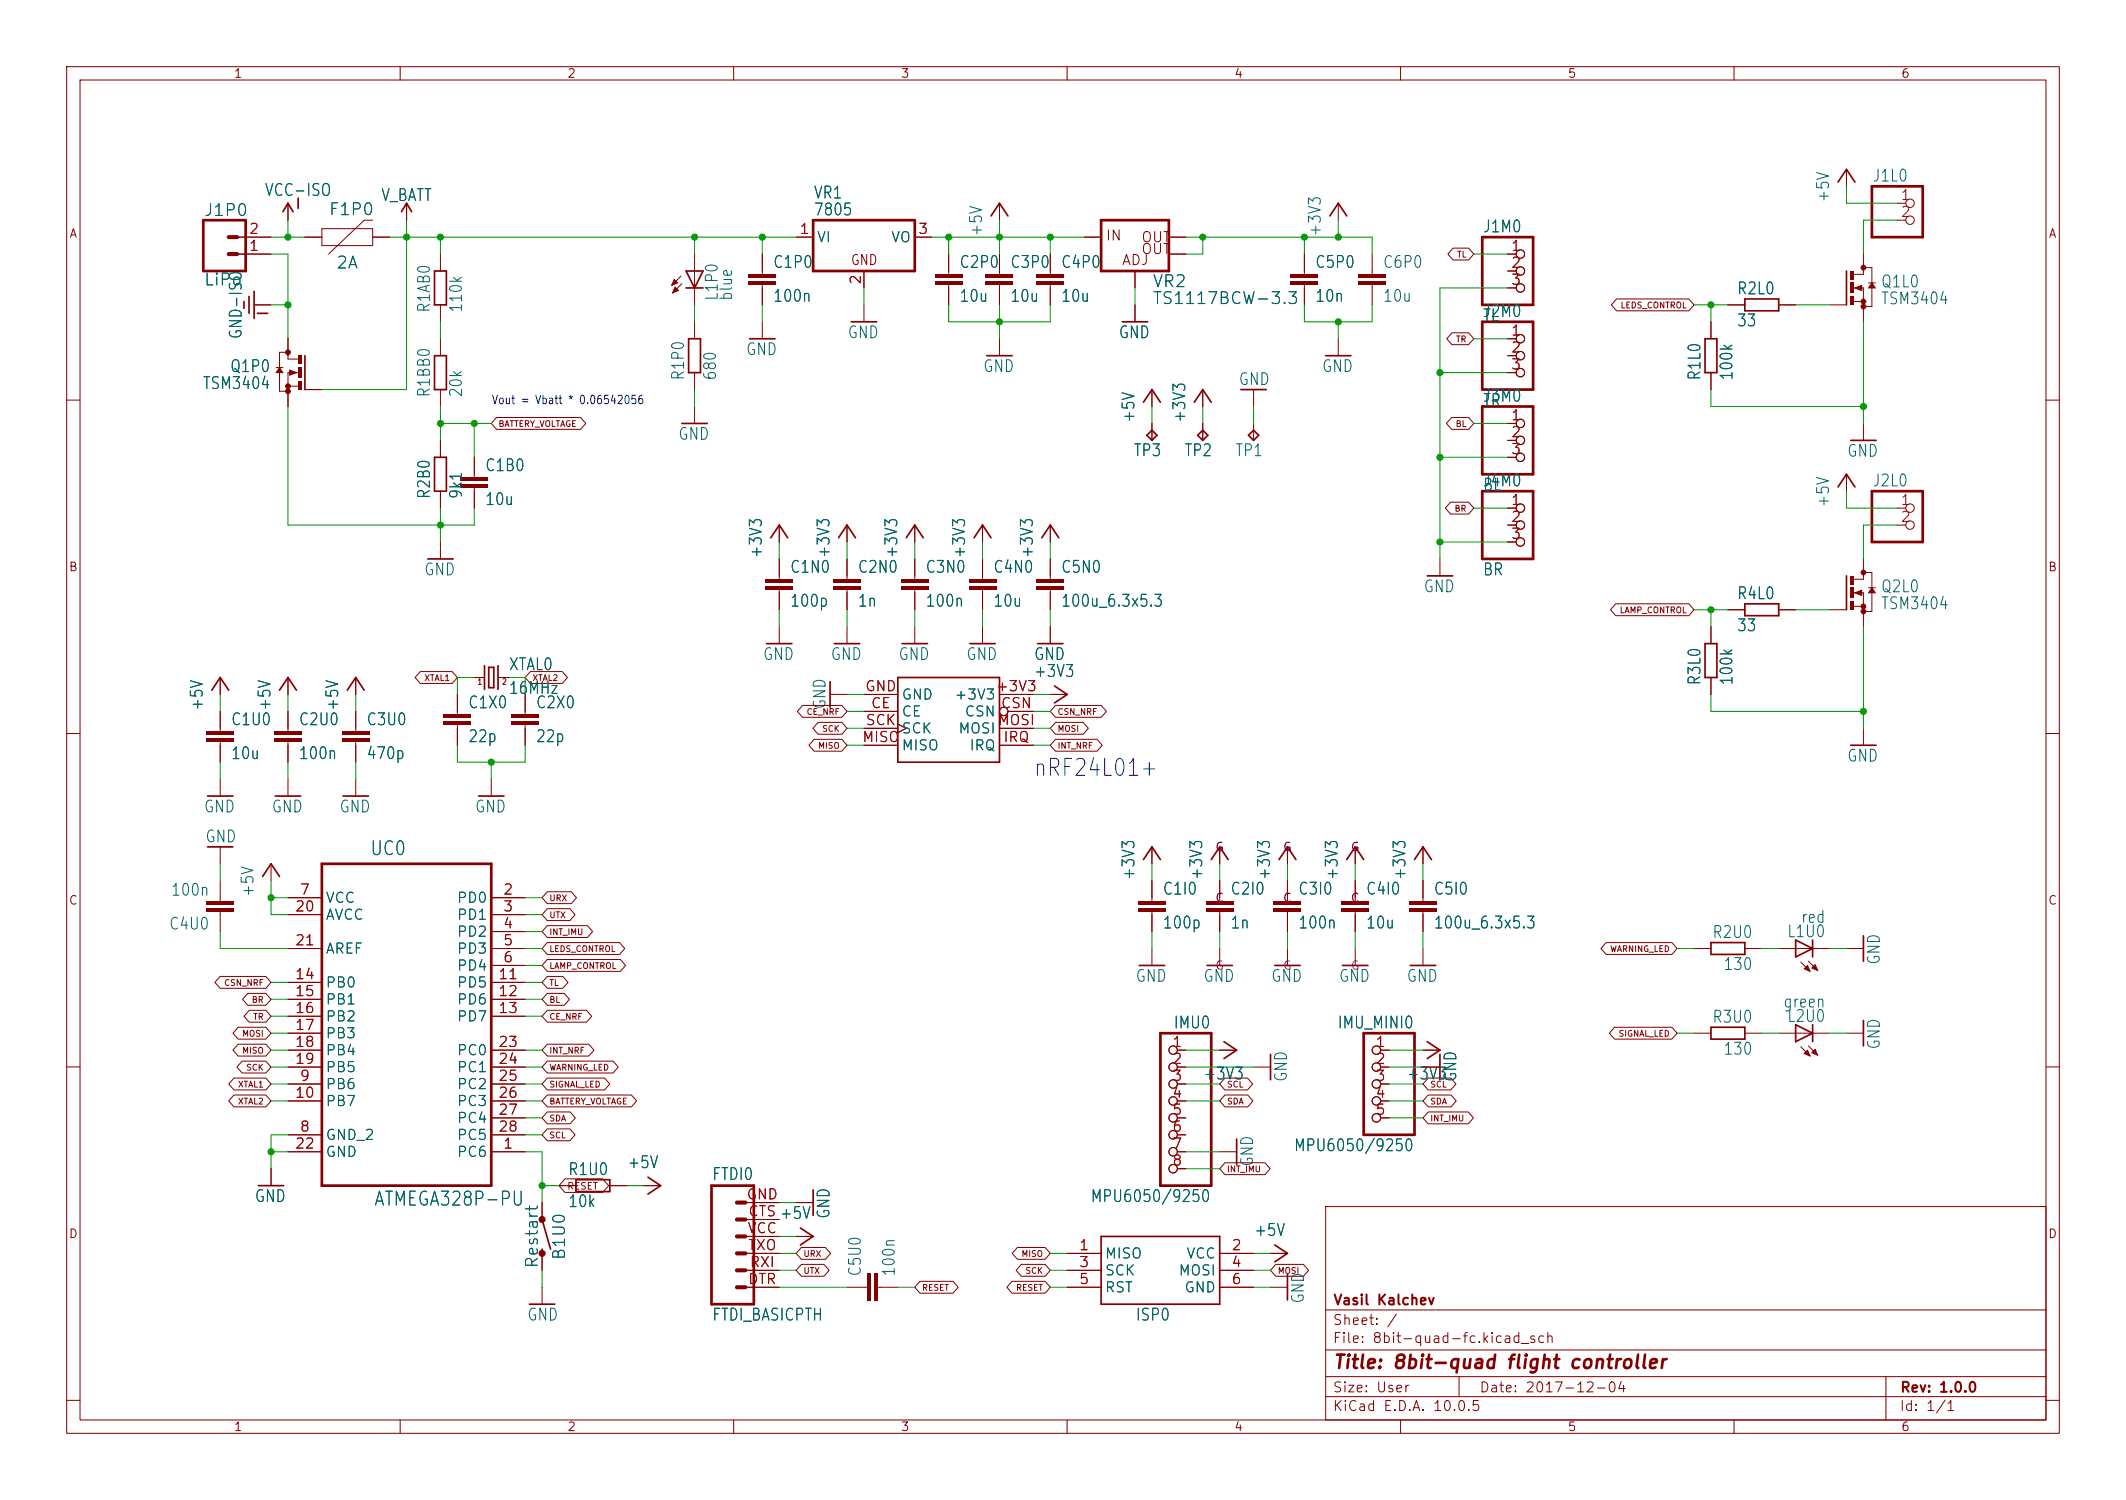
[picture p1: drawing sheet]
<svg xmlns="http://www.w3.org/2000/svg" width="319mm" height="225mm" viewBox="0 0 319 225" stroke-linecap="round" stroke-linejoin="round" font-family="sans-serif">
<g fill="none" stroke="#840000" stroke-width=".15">
<path d="M10 10h298.8v204.9h-298.8zM12 12h294.8v200.9h-294.8zM60 10v2M110 10v2M160 10v2M210 10v2M260 10v2M10 60h2M306.8 60h2M256.5 94v2.5M10 110h2M256.5 101.6v2.5"/>
<path d="M279.4 109.2v2.6M306.8 110h2M213.4 157.5h2.5M213.4 142.2v2.6M276.9 142.2h2.5M10 160h2M213.4 160h2.5M306.8 160h2M119.4 180.3h2.5M198.8 180.9h108v32h-108zM198.8 196.4h108M10 210h2"/>
<path d="M60 212.9v2M110 212.9v2M160 212.9v2M198.8 209.4h108M198.8 206.4h108M198.8 202.4h108M210 212.9v2M218.8 206.4v3M260 212.9v2M282.8 206.4v6.5M306.8 210h2"/>
</g>
<path d="M255.7 96.5h1.7v5.1h-1.7zM277.5 111.8h3.8M211.5 144.8h3.8M214 156.2l1.9 1.3-1.9 1.3M215.9 158.1v3.8M279.4 140.3v3.8M121.9 178.4v3.8" fill="none" stroke="#840000" stroke-width=".25"/>
<g fill="#840000">
<path d="M211.3 135.1h4.1v.5h-4.1z"/>
<path d="M211.3 136.1h4.1v.6h-4.1z"/>
</g>
<g fill="none" stroke="#840000" stroke-width=".15">
<path d="M200.7 30.5v2.5M213.4 127v2.5M213.4 132.1v3M213.4 136.7v3M254 154.9h2.5M254 142.2h2.5M261.6 154.9h2.6M261.6 142.2h2.6M266.7 154.9h7.6M266.7 142.2h7.6M270 144.3l1.4 1.4M270 157l1.4 1.4"/>
<path d="M271.1 144.1l1.4 1.4M271.1 156.8l1.4 1.4M276.9 154.9h2.5M111.8 182.9h5M111.8 193h5M111.8 180.3h5M111.8 190.5h5M111.8 188h5M111.8 185.4h5"/>
</g>
<path d="M199.4 32.4l1.3-1.9 1.2 1.9M212.1 128.9l1.3-1.9 1.2 1.9M256.5 141.4h5.1v1.7h-5.1zM256.5 154.1h5.1v1.7h-5.1zM269.2 141l2.6 1.2-2.6 1.3zM269.2 153.7l2.6 1.2-2.6 1.3zM271.8 141v2.5M271.8 153.7v2.5M279.4 153v3.8" fill="none" stroke="#840000" stroke-width=".25"/>
<path d="M106.7 177.8h6.3v17.8h-6.3z" fill="none" stroke="#840000" stroke-width=".41"/>
<path d="M110.5 180.3h1.3M110.5 182.9h1.3M110.5 185.4h1.3M110.5 188h1.3M110.5 190.5h1.3M110.5 193h1.3" fill="none" stroke="#840000" stroke-width=".61"/>
<g fill="#840000" stroke="#840000" stroke-width=".15">
<path d="M270.5 145.3l.5-.5 .4 .9z"/>
<path d="M271.7 145.2l.5-.5 .3 .8z"/>
<path d="M270.5 158l.5-.5 .4 .9z"/>
<path d="M271.7 157.9l.5-.5 .3 .8z"/>
</g>
<g fill="#840000">
<path d="M130 191h.6v4.1h-.6z"/>
<path d="M131.1 191h.5v4.1h-.5z"/>
</g>
<path d="M188 58.4v2.6M200.7 50.8v2.5M73.7 116.8v2.6M127 193h3M131.6 193h3" fill="none" stroke="#840000" stroke-width=".15"/>
<path d="M186.1 58.4h3.8M198.8 53.3h3.8M71.8 119.4h3.8" fill="none" stroke="#840000" stroke-width=".25"/>
<g fill="#840000">
<path d="M31 109.7h4.1v.5h-4.1z"/>
<path d="M31 110.7h4.1v.6h-4.1z"/>
</g>
<path d="M33 106.7v3M33 111.3v3" fill="none" stroke="#840000" stroke-width=".15"/>
<g fill="#840000">
<path d="M41.1 109.7h4.1v.5h-4.1z"/>
<path d="M41.1 110.7h4.1v.6h-4.1z"/>
</g>
<g fill="none" stroke="#840000" stroke-width=".15">
<path d="M226.1 38.1h1.2M226.1 40.6h1.2M226.1 43.2h1.2M226.1 50.8h1.2M226.1 53.3h1.2M226.1 55.9h1.2M226.1 76.2h1.2M226.1 78.7h1.2M226.1 63.5h1.2M226.1 66h1.2M226.1 68.6h1.2M226.1 81.3h1.2"/>
<path d="M43.2 106.7v3M43.2 111.3v3"/>
<circle cx="228" cy="38.1" r=".63"/>
<circle cx="228" cy="50.8" r=".63"/>
<circle cx="228" cy="43.2" r=".63"/>
<circle cx="228" cy="40.6" r=".63"/>
<circle cx="228" cy="53.3" r=".63"/>
<circle cx="228" cy="55.9" r=".63"/>
<circle cx="228" cy="78.7" r=".63"/>
<circle cx="228" cy="63.5" r=".63"/>
<circle cx="228" cy="66" r=".63"/>
<circle cx="228" cy="76.2" r=".63"/>
<circle cx="228" cy="68.6" r=".63"/>
<circle cx="228" cy="81.3" r=".63"/>
</g>
<path d="M222.2 35.6h7.7v10.1h-7.7zM222.2 48.3h7.7v10.1h-7.7zM222.2 61h7.7v10.1h-7.7zM222.2 73.7h7.7v10.1h-7.7z" fill="none" stroke="#840000" stroke-width=".41"/>
<g fill="#840000">
<path d="M51.3 109.7h4.1v.5h-4.1z"/>
<path d="M51.3 110.7h4.1v.6h-4.1z"/>
</g>
<path d="M53.3 106.7v3M53.3 111.3v3M53.3 116.8v2.6" fill="none" stroke="#840000" stroke-width=".15"/>
<path d="M51.4 119.4h3.8" fill="none" stroke="#840000" stroke-width=".25"/>
<g fill="#840000">
<path d="M66.5 107.2h4.1v.5h-4.1z"/>
<path d="M66.5 108.2h4.1v.5h-4.1z"/>
</g>
<path d="M188 63.5v2.5M33 116.8v2.6M43.2 116.8v2.6M68.6 104.1v3.1M68.6 108.7v3.1M33 127v2.5M40.6 129.5v2.6" fill="none" stroke="#840000" stroke-width=".15"/>
<path d="M187.2 65.3l.8-.8 .7 .8-.7 .7zM31.1 119.4h3.8M41.3 119.4h3.8M31.1 127h3.8M39.4 131.4l1.2-1.9 1.3 1.9" fill="none" stroke="#840000" stroke-width=".25"/>
<g fill="#840000">
<path d="M31 136.1h4.1v.6h-4.1z"/>
<path d="M31 135.1h4.1v.5h-4.1z"/>
</g>
<path d="M33 132.1v3M33 136.7v3M81.3 180.3v2.6M81.3 188v2.5M81.3 193v2.6M119.4 185.4h2.5" fill="none" stroke="#840000" stroke-width=".15"/>
<path d="M79.4 195.6h3.8M81.3 182.9l1.2 4.4M81.3 187.3v.7M120 184.2l1.9 1.2-1.9 1.3" fill="none" stroke="#840000" stroke-width=".25"/>
<g fill="#840000" stroke="#840000" stroke-width=".41">
<circle cx="81.3" cy="182.9" r=".33"/>
<circle cx="81.3" cy="188" r=".33"/>
</g>
<g fill="#840000">
<path d="M125 86.9h4v.5h-4z"/>
<path d="M125 87.9h4v.5h-4z"/>
</g>
<path d="M127 83.8v3.1M127 88.4v3" fill="none" stroke="#840000" stroke-width=".15"/>
<g fill="#840000">
<path d="M69.1 71.6h4.1v.5h-4.1z"/>
<path d="M69.1 72.6h4.1v.6h-4.1z"/>
</g>
<path d="M66 66v2.6M66 73.7v2.5M71.1 68.6v3M71.1 73.2v3M147.3 78.7v2.6" fill="none" stroke="#840000" stroke-width=".15"/>
<path d="M65.2 68.6h1.7v5.1h-1.7zM146 80.6l1.3-1.9 1.3 1.9" fill="none" stroke="#840000" stroke-width=".25"/>
<g fill="#840000">
<path d="M135.1 86.9h4.1v.5h-4.1z"/>
<path d="M135.1 87.9h4.1v.5h-4.1z"/>
</g>
<g fill="none" stroke="#840000" stroke-width=".15">
<path d="M116.8 78.7v2.6M127 78.7v2.6M137.2 78.7v2.6M66 81.3v2.5M137.2 83.8v3.1M137.2 88.4v3M137.2 94v2.5M147.3 94v2.5M129.5 104.1h5.1M129.5 106.7h5.1M129.5 111.8h5.1M129.5 109.2h5.1"/>
<path d="M134.6 108.6l1.3 .6-1.3 .7M149.9 104.1h5M149.9 111.8h5M149.9 109.2h5M151.1 106.7h3.8"/>
<circle cx="150.5" cy="106.7" r=".63"/>
</g>
<path d="M64.1 83.8h3.8M115.6 80.6l1.2-1.9 1.3 1.9M125.7 80.6l1.3-1.9 1.3 1.9M135.3 96.5h3.8M135.9 80.6l1.3-1.9 1.2 1.9M145.4 96.5h3.8M134.6 101.6h15.3v12.7h-15.3z" fill="none" stroke="#840000" stroke-width=".25"/>
<g fill="#840000">
<path d="M114.8 86.9h4.1v.5h-4.1z"/>
<path d="M114.8 87.9h4.1v.5h-4.1z"/>
</g>
<path d="M157.5 78.7v2.6M116.8 83.8v3.1M116.8 88.4v3M116.8 94v2.5M127 94v2.5M157.5 94v2.5M124.5 104.1h2.5" fill="none" stroke="#840000" stroke-width=".15"/>
<path d="M114.9 96.5h3.8M125.1 96.5h3.8M155.6 96.5h3.8M156.2 80.6l1.3-1.9 1.2 1.9M124.5 102.2v3.8" fill="none" stroke="#840000" stroke-width=".25"/>
<g fill="#840000">
<path d="M145.3 86.9h4.1v.5h-4.1z"/>
<path d="M145.3 87.9h4.1v.5h-4.1z"/>
</g>
<path d="M172.7 58.4v2.6M180.3 58.4v2.6M172.7 63.5v2.5M180.3 63.5v2.5M147.3 83.8v3.1M147.3 88.4v3M83.8 177.8h2.6M91.4 177.8h2.6" fill="none" stroke="#840000" stroke-width=".15"/>
<path d="M171.4 60.3l1.3-1.9 1.3 1.9M172 65.3l.7-.8 .8 .8-.8 .7zM179.1 60.3l1.2-1.9 1.3 1.9M179.6 65.3l.7-.8 .8 .8-.8 .7zM86.4 176.9h5v1.8h-5z" fill="none" stroke="#840000" stroke-width=".25"/>
<g fill="#840000">
<path d="M193.5 41.1h4.1v.6h-4.1z"/>
<path d="M193.5 42.2h4.1v.5h-4.1z"/>
</g>
<path d="M195.6 38.1v3M195.6 42.7v3" fill="none" stroke="#840000" stroke-width=".15"/>
<g fill="#840000">
<path d="M203.7 41.1h4.1v.6h-4.1z"/>
<path d="M203.7 42.2h4.1v.5h-4.1z"/>
</g>
<path d="M205.7 38.1v3M170.2 45.7v2.6M205.7 42.7v3" fill="none" stroke="#840000" stroke-width=".15"/>
<path d="M168.3 48.3h3.8" fill="none" stroke="#840000" stroke-width=".25"/>
<g fill="#840000">
<path d="M155.4 41.1h4.1v.6h-4.1z"/>
<path d="M155.4 42.2h4.1v.5h-4.1z"/>
</g>
<path d="M157.5 38.1v3M162.6 35.6h2.5M175.3 35.6h2.5M175.3 38.1h2.5M149.9 50.8v2.5M157.5 42.7v3M170.2 40.6v2.6M96.5 177.8h2.6" fill="none" stroke="#840000" stroke-width=".15"/>
<path d="M165.1 33h10.2v7.6h-10.2z" fill="none" stroke="#840000" stroke-width=".41"/>
<path d="M148 53.3h3.8M97.2 176.5l1.9 1.3-1.9 1.3" fill="none" stroke="#840000" stroke-width=".25"/>
<g fill="#840000">
<path d="M155.4 86.9h4.1v.5h-4.1z"/>
<path d="M155.4 87.9h4.1v.5h-4.1z"/>
</g>
<g fill="none" stroke="#840000" stroke-width=".15">
<path d="M157.5 83.8v3.1M157.5 88.4v3M157.5 104.1h2.5M43.2 134.6h5.1M43.2 137.2h5.1M73.7 134.6h5M73.7 137.2h5M73.7 139.7h5M172.7 127v2.5M43.2 142.2h5.1M43.2 147.3h5.1M43.2 149.9h5.1"/>
<path d="M43.2 152.4h5.1M43.2 154.9h5.1M43.2 157.5h5.1M73.7 142.2h5M73.7 144.8h5M73.7 147.3h5M73.7 149.9h5M73.7 152.4h5M73.7 157.5h5M43.2 172.7h5.1M43.2 170.2h5.1M43.2 162.6h5.1"/>
<path d="M43.2 165.1h5.1M43.2 160h5.1M73.7 172.7h5M73.7 170.2h5M73.7 162.6h5M73.7 165.1h5M73.7 160h5M73.7 167.6h5"/>
</g>
<path d="M158.1 102.9l1.9 1.2-1.9 1.3M171.4 128.9l1.3-1.9 1.3 1.9" fill="none" stroke="#840000" stroke-width=".25"/>
<path d="M48.3 129.5h25.4v48.3h-25.4z" fill="none" stroke="#840000" stroke-width=".41"/>
<g fill="#840000">
<path d="M76.7 107.2h4.1v.5h-4.1z"/>
<path d="M76.7 108.2h4.1v.5h-4.1z"/>
</g>
<path d="M104.1 38.1v7.6M66 50.8v2.5M66 58.4v2.6M102.1 41.4l-1.4 1.4M102.2 42.5l-1.4 1.4M71.1 101.6h.1M71.1 101.6h1.5M74.7 101.6h1.5M76.2 101.6h.1M78.7 104.1v3.1M78.7 108.7v3.1M40.6 175.3v2.5" fill="none" stroke="#840000" stroke-width=".15"/>
<path d="M65.2 53.3h1.7v5.1h-1.7zM102.9 40.6h2.5l-1.3 2.6zM102.9 43.2h2.5M72.6 99.8v3.6M74.7 99.8v3.6M73.3 100.1h.7v3h-.7zM38.7 177.8h3.8" fill="none" stroke="#840000" stroke-width=".25"/>
<g fill="#840000" stroke="#840000" stroke-width=".15">
<path d="M101.1 41.9l.5 .5-.9 .4z"/>
<path d="M101.2 43.1l.5 .5-.9 .3z"/>
</g>
<g fill="#840000">
<path d="M112.3 41.1h4v.6h-4z"/>
<path d="M112.3 42.2h4v.5h-4z"/>
</g>
<path d="M114.3 38.1v3M114.3 42.7v3" fill="none" stroke="#840000" stroke-width=".15"/>
<g fill="#840000">
<path d="M170.7 135.1h4.1v.5h-4.1z"/>
<path d="M170.7 136.1h4.1v.6h-4.1z"/>
</g>
<path d="M172.7 132.1v3M172.7 136.7v3M182.9 127v2.5" fill="none" stroke="#840000" stroke-width=".15"/>
<path d="M181.6 128.9l1.3-1.9 1.2 1.9" fill="none" stroke="#840000" stroke-width=".25"/>
<g fill="#840000">
<path d="M180.8 135.1h4.1v.5h-4.1z"/>
<path d="M180.8 136.1h4.1v.6h-4.1z"/>
</g>
<g fill="none" stroke="#840000" stroke-width=".15">
<path d="M35.6 35.6h5M35.6 38.1h5M43.2 30.5v2.5M45.7 35.6h2.6M48.3 34.3h7.6v2.5h-7.6zM55.9 33h-1.3l-5.3 5.1M55.9 35.6h2.5M61 30.5v2.5M66 38.1v2.5M66 45.7v2.6M256.5 48.3v2.5M256.5 55.9v2.5"/>
<path d="M259.1 45.7h2.5M266.7 45.7h2.5M279.4 63.5v2.5M259.1 91.4h2.5M266.7 91.4h2.5M182.9 132.1v3M182.9 136.7v3M193 127v2.5M172.7 142.2v2.6M176.5 157.5h1.3M182.9 142.2v2.6M182.9 157.5h2.5"/>
<path d="M176.5 160h1.3M176.5 162.6h1.3M176.5 165.1h1.3M176.5 167.6h1.3M176.5 170.2h1.3M176.5 172.7h1.3M176.5 175.3h1.3"/>
<circle cx="175.9" cy="157.5" r=".63"/>
<circle cx="175.9" cy="162.6" r=".63"/>
<circle cx="175.9" cy="170.2" r=".63"/>
<circle cx="175.9" cy="175.3" r=".63"/>
<circle cx="175.9" cy="160" r=".63"/>
<circle cx="175.9" cy="165.1" r=".63"/>
<circle cx="175.9" cy="167.6" r=".63"/>
<circle cx="175.9" cy="172.7" r=".63"/>
</g>
<g fill="none" stroke="#840000" stroke-width=".25">
<path d="M42.4 31.8l.8-1.3 .7 1.3M44.7 29.7v1.5M60.2 31.8l.8-1.3 .7 1.3M45.7 53.3v5.1M65.2 40.6h1.7v5.1h-1.7zM255.7 50.8h1.7v5.1h-1.7zM261.6 44.8h5.1v1.8h-5.1zM277.5 66h3.8M261.6 90.6h5.1v1.7h-5.1zM191.8 128.9l1.2-1.9 1.3 1.9M170.8 144.8h3.8M181 144.8h3.8"/>
<path d="M183.5 156.2l1.9 1.3-1.9 1.3"/>
</g>
<path d="M30.5 33h6.3v7.6h-6.3zM174 154.9h7.6v22.9h-7.6z" fill="none" stroke="#840000" stroke-width=".41"/>
<path d="M34.3 35.6h1.3M34.3 38.1h1.3" fill="none" stroke="#840000" stroke-width=".61"/>
<g fill="#840000">
<path d="M44.7 53.3h.5v1.3h-.5z"/>
<path d="M44.7 55.1h.5v1.5h-.5z"/>
<path d="M44.7 57.2h.5v1.2h-.5z"/>
</g>
<g fill="none" stroke="#840000" stroke-width=".15">
<path d="M119.4 35.6h2.5M137.2 35.6h2.5M149.9 30.5v2.5M41.4 55.1h1M41.9 55.1l.5 .8h-1zM43.2 50.8v3h1.5M43.2 57.9h1.5M43.2 52.8h-1.3v5.9h1.3M43.4 55.5l1 .4-1 .4zM44.7 55.9h-1.5v5.1M45.7 58.4h2.6M129.5 40.6v2.6"/>
<path d="M129.5 45.7v2.6M193 142.2v2.6M203.2 142.2v2.6M160 188h5.1M160 190.5h5.1M160 193h5.1M182.9 188h5.1M182.9 190.5h5.1M182.9 193h5.1M190.5 188h2.5M190.5 193h2.5"/>
</g>
<path d="M148.6 32.4l1.3-1.9 1.2 1.9M41.9 55.4l.3 .4h-.5zM44.1 55.9l-.5-.3v.5l.6-.2M127.6 48.3h3.8M191.1 144.8h3.8M201.3 144.8h3.8M165.1 185.4h17.8v10.2h-17.8zM191.1 186.7l1.9 1.3-1.9 1.2M193 191.1v3.8" fill="none" stroke="#840000" stroke-width=".25"/>
<g fill="#840000" stroke="#840000" stroke-width=".15">
<circle cx="43.2" cy="52.8" r=".36"/>
<circle cx="43.2" cy="57.9" r=".36"/>
<circle cx="43.2" cy="58.7" r=".36"/>
</g>
<path d="M121.9 33h15.3v7.6h-15.3z" fill="none" stroke="#840000" stroke-width=".41"/>
<g fill="#840000">
<path d="M147.8 41.1h4.1v.6h-4.1z"/>
<path d="M147.8 42.2h4.1v.5h-4.1z"/>
</g>
<path d="M149.9 38.1v3M149.9 42.7v3" fill="none" stroke="#840000" stroke-width=".15"/>
<g fill="#840000">
<path d="M201.2 135.1h4v.5h-4z"/>
<path d="M201.2 136.1h4v.6h-4z"/>
</g>
<path d="M53.3 101.6v2.5M203.2 132.1v3M203.2 136.7v3" fill="none" stroke="#840000" stroke-width=".15"/>
<path d="M52.1 103.5l1.2-1.9 1.3 1.9" fill="none" stroke="#840000" stroke-width=".25"/>
<g fill="#840000">
<path d="M191 135.1h4.1v.5h-4.1z"/>
<path d="M191 136.1h4.1v.6h-4.1z"/>
</g>
<g fill="none" stroke="#840000" stroke-width=".15">
<path d="M193 132.1v3M193 136.7v3M203.2 127v2.5M207 157.5h1.3M182.9 172.7h2.5M188 160h2.5M207 160h1.3M207 162.6h1.3M207 165.1h1.3M207 167.6h1.3"/>
<circle cx="206.4" cy="157.5" r=".63"/>
<circle cx="206.4" cy="162.6" r=".63"/>
<circle cx="206.4" cy="160" r=".63"/>
<circle cx="206.4" cy="165.1" r=".63"/>
<circle cx="206.4" cy="167.6" r=".63"/>
</g>
<path d="M201.9 128.9l1.3-1.9 1.3 1.9M190.5 158.1v3.8M185.4 170.8v3.8" fill="none" stroke="#840000" stroke-width=".25"/>
<path d="M204.5 154.9h7.6v15.3h-7.6z" fill="none" stroke="#840000" stroke-width=".41"/>
<g fill="#840000">
<path d="M140.2 41.1h4.1v.6h-4.1z"/>
<path d="M140.2 42.2h4.1v.5h-4.1z"/>
</g>
<g fill="none" stroke="#840000" stroke-width=".15">
<path d="M142.2 38.1v3M276.9 25.4v2.5M284.5 30.5h1.2M284.5 33h1.2M38.1 45.7h2.5M104.1 48.3v2.5M104.1 55.9v2.5M114.3 48.3v2.5M142.2 42.7v3M104.1 61v2.5"/>
<circle cx="286.4" cy="30.5" r=".63"/>
<circle cx="286.4" cy="33" r=".63"/>
</g>
<path d="M275.6 27.3l1.3-1.9 1.2 1.9M36.6 45.2v1M37.3 44.5v2.5M38.1 43.7v4.1M38.6 47h1.5M103.3 50.8h1.7v5.1h-1.7zM112.4 50.8h3.8M276.9 40.6v5.1M102.2 63.5h3.8" fill="none" stroke="#840000" stroke-width=".25"/>
<path d="M280.7 27.9h7.6v7.7h-7.6z" fill="none" stroke="#840000" stroke-width=".41"/>
<g fill="#840000">
<path d="M277.4 40.6h.5v1.3h-.5z"/>
<path d="M277.4 42.4h.5v1.5h-.5z"/>
<path d="M277.4 44.5h.5v1.2h-.5z"/>
</g>
<g fill="none" stroke="#840000" stroke-width=".15">
<path d="M279.4 38.1v3h-1.5M274.3 45.7h2.6M277.9 43.2h1.5v5.1M277.9 45.2h1.5M278.1 43.2l1-.4v.8zM279.4 40.1h1.3v5.9h-1.3M280.2 42.4h1M280.7 42.4l.5 .8h-1zM284.5 76.2h1.2M284.5 78.7h1.2M43.2 101.6v2.5"/>
<circle cx="286.4" cy="78.7" r=".63"/>
<circle cx="286.4" cy="76.2" r=".63"/>
</g>
<path d="M278.4 43.2l.6 .2v-.5l-.5 .3M280.7 42.7l.2 .4h-.5zM276.9 86.4v5M41.9 103.5l1.3-1.9 1.2 1.9" fill="none" stroke="#840000" stroke-width=".25"/>
<g fill="#840000" stroke="#840000" stroke-width=".15">
<circle cx="279.4" cy="40.1" r=".36"/>
<circle cx="279.4" cy="45.2" r=".36"/>
<circle cx="279.4" cy="46" r=".36"/>
</g>
<path d="M280.7 73.7h7.6v7.6h-7.6z" fill="none" stroke="#840000" stroke-width=".41"/>
<g fill="#840000">
<path d="M277.4 86.4h.5v1.2h-.5z"/>
<path d="M277.4 88.1h.5v1.6h-.5z"/>
<path d="M277.4 90.2h.5v1.2h-.5z"/>
</g>
<g fill="none" stroke="#840000" stroke-width=".15">
<path d="M35.6 38.1h5M35.6 35.6h5M43.2 30.5v2.5M45.7 35.6h2.6M55.9 35.6h2.5M61 30.5v2.5M114.3 38.1v2.5M119.4 35.6h2.5M137.2 35.6h2.5M142.2 38.1v2.5M149.9 38.1v2.5M157.5 38.1v2.5"/>
<path d="M162.6 35.6h2.5M175.3 38.1h2.5M175.3 35.6h2.5M195.6 38.1v2.5M217.9 37.2h2.3l.8 .9-.8 .9h-2.3l-.8-.9zM226.1 38.1h1.2M38.1 45.7h2.5M43.2 50.8v2.5M43.2 58.4v2.6M45.7 58.4h2.6M114.3 43.2v2.5M129.5 40.6v2.6"/>
<path d="M142.2 43.2v2.5M149.9 43.2v2.5M157.5 43.2v2.5M170.2 40.6v2.6M170.2 45.7v2.6M172.7 58.4v2.6M180.3 58.4v2.6M195.6 43.2v2.5M217.7 49.9h2.5l.8 .9-.8 .9h-2.5l-.8-.9zM226.1 40.6h1.2M226.1 43.2h1.2M226.1 50.8h1.2"/>
<path d="M226.1 53.3h1.2M226.1 55.9h1.2M242.4 44.8h10.8l.8 .9-.8 .9h-10.8l-.8-.9zM256.5 48.3v2.5M256.5 55.9v2.5M259.1 45.7h2.5M266.7 45.7h2.5M66 66v2.6M66 73.7v2.5M71.1 68.6v2.5M71.1 73.7v2.5M74.4 62.6h12.7l.7 .9-.7 .9h-12.7l-.7-.9z"/>
<path d="M116.8 78.7v2.6M127 78.7v2.6M137.2 78.7v2.6M147.3 78.7v2.6M157.5 78.7v2.6M172.7 63.5v2.5M180.3 63.5v2.5M217.5 75.3h2.7l.8 .9-.8 .9h-2.7l-.8-.9zM217.7 62.6h2.5l.8 .9-.8 .9h-2.5l-.8-.9zM226.1 76.2h1.2M226.1 78.7h1.2M226.1 63.5h1.2"/>
<path d="M226.1 66h1.2M226.1 68.6h1.2M276.9 71.1v2.6M116.8 83.8v2.6M116.8 88.9v2.5M127 83.8v2.6M127 88.9v2.5M137.2 83.8v2.6M137.2 88.9v2.5M147.3 83.8v2.6M147.3 88.9v2.5M157.5 83.8v2.6"/>
<path d="M157.5 88.9v2.5M157.5 94v2.5M215.9 83.8v2.6M226.1 81.3h1.2M242.3 90.6h10.9l.8 .8-.8 .9h-10.9l-.8-.9zM256.5 94v2.5M259.1 91.4h2.5M266.7 91.4h2.5M274.3 91.4h2.6M277.9 88.9h1.5v5.1M277.9 90.9h1.5M278.1 88.9l1-.4v.8z"/>
<path d="M279.4 83.8v3.1h-1.5M279.4 85.9h1.3v5.8h-1.3M280.2 88.1h1M280.7 88.1l.5 .8h-1zM33 101.6v2.5M33 106.7v2.5M33 111.8v2.5M43.2 101.6v2.5M43.2 106.7v2.5M43.2 111.8v2.5M53.3 101.6v2.5M53.3 106.7v2.5"/>
<path d="M53.3 111.8v2.5M63 100.7h4.8l.8 .9-.8 .9h-4.8l-.8-.9zM68.6 104.1v2.6M68.6 109.2v2.6M71.1 101.6h.1M76.2 101.6h.1M78.7 104.1v2.6M78.7 109.2v2.6M79.5 100.7h4.8l.8 .9-.8 .9h-4.8l-.8-.9zM120.3 105.8h5.9l.8 .9-.8 .9h-5.9l-.7-.9zM122.1 110.9h4.1l.8 .9-.8 .8h-4.1l-.8-.8zM122.7 108.3h3.5l.8 .9-.8 .9h-3.5l-.8-.9z"/>
<path d="M129.5 104.1h5.1M129.5 106.7h5.1M129.5 111.8h5.1M129.5 109.2h5.1M134.6 108.6l1.3 .6-1.3 .7M149.9 104.1h5M149.9 111.8h5M149.9 109.2h5M151.1 106.7h3.8M157.5 104.1h2.5M158.3 105.8h6.8l.8 .9-.8 .9h-6.8l-.8-.9zM158.3 108.3h4.1l.8 .9-.8 .9h-4.1l-.8-.9z"/>
<path d="M158.3 110.9h6.2l.8 .9-.8 .8h-6.2l-.8-.8zM256.5 101.6v2.5M43.2 134.6h5.1M43.2 137.2h5.1M73.7 134.6h5M73.7 137.2h5M73.7 139.7h5M82.1 138.8h6l.7 .9-.7 .9h-6l-.8-.9zM82.1 133.7h3.6l.7 .9-.7 .9h-3.6l-.8-.9zM82.1 136.3h3.3l.8 .9-.8 .8h-3.3l-.8-.8zM172.7 127v2.5M172.7 132.1v2.5"/>
<path d="M172.7 137.2v2.5M182.9 127v2.5M182.9 132.1v2.5M182.9 137.2v2.5M193 127v2.5M193 132.1v2.5M193 137.2v2.5M203.2 127v2.5M203.2 132.1v2.5M203.2 137.2v2.5M213.4 127v2.5M213.4 132.1v2.5"/>
<path d="M213.4 137.2v2.5M33 146.4h6.9l.7 .9-.7 .9h-6.9l-.8-.9zM35.7 154.1h4.2l.7 .8-.7 .9h-4.2l-.8-.9zM35.7 156.6h4.2l.7 .9-.7 .9h-4.2l-.8-.9zM36.3 159.1h3.6l.7 .9-.7 .9h-3.6l-.8-.9zM37.2 149h2.7l.7 .9-.7 .8h-2.7l-.8-.8zM37.4 151.5h2.5l.7 .9-.7 .9h-2.5l-.8-.9zM43.2 157.5h5.1M43.2 142.2h5.1M43.2 147.3h5.1M43.2 149.9h5.1M43.2 152.4h5.1"/>
<path d="M43.2 154.9h5.1M73.7 157.5h5M73.7 142.2h5M73.7 144.8h5M73.7 147.3h5M73.7 149.9h5M73.7 152.4h5M82.1 156.6h6.2l.8 .9-.8 .9h-6.2l-.8-.9zM82.1 159.1h9.8l.8 .9-.8 .9h-9.8l-.8-.9zM82.1 151.5h5.8l.8 .9-.8 .9h-5.8l-.8-.9zM82.1 149h2.5l.8 .9-.8 .8h-2.5l-.8-.8zM82.1 146.4h2.3l.8 .9-.8 .9h-2.3l-.8-.9z"/>
<path d="M82.1 141.4h10.8l.8 .8-.8 .9h-10.8l-.8-.9zM82.1 143.9h10.9l.8 .9-.8 .9h-10.9l-.8-.9zM176.5 157.5h1.3M182.9 157.5h2.5M207 157.5h1.3M213.4 157.5h2.5M240.8 141.4h9.9l.8 .8-.8 .9h-9.9l-.8-.9zM242.1 154.1h8.6l.8 .8-.8 .9h-8.6l-.8-.9zM35.1 161.7h4.8l.7 .9-.7 .8h-4.8l-.8-.8zM35.1 164.2h4.8l.7 .9-.7 .9h-4.8l-.8-.9zM40.6 175.3v2.5M43.2 160h5.1"/>
<path d="M43.2 162.6h5.1M43.2 165.1h5.1M43.2 170.2h5.1M43.2 172.7h5.1M73.7 160h5M73.7 162.6h5M73.7 165.1h5M73.7 167.6h5M73.7 170.2h5M73.7 172.7h5M82.1 166.8h3.4l.8 .8-.8 .9h-3.4l-.8-.9zM82.1 161.7h8.6l.7 .9-.7 .8h-8.6l-.8-.8z"/>
<path d="M82.1 169.3h3.3l.8 .9-.8 .9h-3.3l-.8-.9zM82.1 164.2h12.6l.8 .9-.8 .9h-12.6l-.8-.9zM83.8 177.8h2.6M84.7 176.8h5.7l.9 1-.9 1h-5.7l-.9-1zM91.4 177.8h2.6M96.5 177.8h2.6M176.5 160h1.3M176.5 162.6h1.3M176.5 165.1h1.3M176.5 167.6h1.3M176.5 170.2h1.3M176.5 172.7h1.3"/>
<path d="M176.5 175.3h1.3M183.7 161.7h3.3l.8 .9-.8 .8h-3.3l-.8-.8zM183.7 174.4h6l.7 .9-.7 .8h-6l-.8-.8zM183.7 164.2h3.4l.8 .9-.8 .9h-3.4l-.8-.9zM207 160h1.3M207 162.6h1.3M207 165.1h1.3M207 167.6h1.3M213.4 160h2.5M214.1 161.7h3.4l.8 .9-.8 .8h-3.4l-.7-.8zM214.1 166.8h6.1l.7 .8-.7 .9h-6.1l-.7-.9zM214.1 164.2h3.5l.7 .9-.7 .9h-3.5l-.7-.9z"/>
<path d="M81.3 180.3v2.6M81.3 188v2.5M111.8 188h5M111.8 190.5h5M111.8 193h5M111.8 180.3h5M111.8 182.9h5M111.8 185.4h5M119.4 180.3h2.5M119.4 185.4h2.5M120.2 187.1h3.6l.7 .9-.7 .8h-3.6l-.8-.8zM120.2 189.6h3.3l.8 .9-.8 .9h-3.3l-.8-.9z"/>
<path d="M137.9 192.2h5l.8 .8-.8 .9h-5l-.7-.9zM151.7 192.2h5l.8 .8-.8 .9h-5l-.7-.9zM152.6 187.1h4.1l.8 .9-.8 .8h-4.1l-.8-.8zM153.1 189.6h3.6l.8 .9-.8 .9h-3.6l-.7-.9zM160 188h5.1M160 190.5h5.1M160 193h5.1M182.9 188h5.1M182.9 190.5h5.1M182.9 193h5.1M190.5 188h2.5M191.3 189.6h4.1l.8 .9-.8 .9h-4.1l-.8-.9z"/>
<circle cx="228" cy="38.1" r=".63"/>
<circle cx="228" cy="50.8" r=".63"/>
<circle cx="228" cy="43.2" r=".63"/>
<circle cx="228" cy="40.6" r=".63"/>
<circle cx="228" cy="53.3" r=".63"/>
<circle cx="228" cy="55.9" r=".63"/>
<circle cx="228" cy="78.7" r=".63"/>
<circle cx="228" cy="63.5" r=".63"/>
<circle cx="228" cy="66" r=".63"/>
<circle cx="228" cy="76.2" r=".63"/>
<circle cx="228" cy="68.6" r=".63"/>
<circle cx="228" cy="81.3" r=".63"/>
<circle cx="150.5" cy="106.7" r=".63"/>
<circle cx="175.9" cy="157.5" r=".63"/>
<circle cx="206.4" cy="157.5" r=".63"/>
<circle cx="175.9" cy="162.6" r=".63"/>
<circle cx="175.9" cy="170.2" r=".63"/>
<circle cx="175.9" cy="175.3" r=".63"/>
<circle cx="175.9" cy="160" r=".63"/>
<circle cx="175.9" cy="165.1" r=".63"/>
<circle cx="175.9" cy="167.6" r=".63"/>
<circle cx="175.9" cy="172.7" r=".63"/>
<circle cx="206.4" cy="162.6" r=".63"/>
<circle cx="206.4" cy="160" r=".63"/>
<circle cx="206.4" cy="165.1" r=".63"/>
<circle cx="206.4" cy="167.6" r=".63"/>
</g>
<path d="M275.6 73l1.3-1.9 1.2 1.9M214 86.4h3.8M278.4 88.9l.6 .3v-.6l-.5 .3M280.7 88.4l.2 .4h-.5zM31.7 103.5l1.3-1.9 1.3 1.9" fill="none" stroke="#840000" stroke-width=".25"/>
<g fill="#840000" stroke="#840000" stroke-width=".15">
<circle cx="279.4" cy="85.9" r=".36"/>
<circle cx="279.4" cy="90.9" r=".36"/>
<circle cx="279.4" cy="91.7" r=".36"/>
</g>
<g fill="none" stroke="#009600" stroke-width=".15">
<path d="M40.6 38.1h2.6v12.7M40.6 35.6h5.1M43.2 33v2.6M58.4 35.6h61M61 33v25.4h-12.7M66 35.6v2.5M104.1 35.6v2.5M114.3 35.6v2.5M139.7 35.6h22.9M142.2 35.6v2.5M149.9 33v5.1M157.5 35.6v2.5"/>
<path d="M177.8 35.6h27.9v2.5M180.3 35.6v2.5h-2.5M195.6 35.6v2.5M200.7 33v2.6M221 38.1h5.1M276.9 27.9v2.6h7.6M284.5 33h-5.1v5.1M40.6 45.7h2.6M66 48.3v2.5M104.1 45.7v2.6M104.1 58.4v2.6M114.3 45.7v2.6"/>
<path d="M129.5 43.2v2.5M142.2 45.7v2.6h15.3v-2.6M149.9 45.7v5.1M170.2 43.2v2.5M195.6 45.7v2.6h10.1v-2.6M200.7 48.3v2.5M215.9 55.9h10.2M221 50.8h5.1M226.1 43.2h-10.2v40.6M254 45.7h5.1M256.5 45.7v2.6M256.5 58.4v2.6h22.9"/>
<path d="M269.2 45.7h5.1M279.4 48.3v15.2M43.2 61v17.7h27.9v-2.5M66 61v5M66 76.2v5.1M66 63.5h7.7M71.1 63.5v5.1M172.7 61v2.5M180.3 61v2.5M188 61v2.5M215.9 68.6h10.2M221 63.5h5.1"/>
<path d="M221 76.2h5.1M276.9 73.7v2.5h7.6M284.5 78.7h-5.1v5.1M116.8 81.3v2.5M116.8 91.4v2.6M127 81.3v2.5M127 91.4v2.6M137.2 81.3v2.5M137.2 91.4v2.6M147.3 81.3v2.5M147.3 91.4v2.6M157.5 81.3v2.5"/>
<path d="M157.5 91.4v2.6M215.9 81.3h10.2M254 91.4h5.1M256.5 91.4v2.6M269.2 91.4h5.1M279.4 94v15.2M33 104.1v2.6M33 114.3v2.5M43.2 104.1v2.6M43.2 114.3v2.5M53.3 104.1v2.6M53.3 114.3v2.5"/>
<path d="M68.6 111.8v2.5h10.1v-2.5M71.1 101.6h-2.5v2.5M73.7 114.3v2.5M76.2 101.6h2.5v2.5M127 106.7h2.5M127 111.8h2.5M127 109.2h2.5M127 104.1h2.5M154.9 106.7h2.6M154.9 111.8h2.6M154.9 109.2h2.6M154.9 104.1h2.6"/>
<path d="M256.5 104.1v2.6h22.9M33 129.5v2.6M33 139.7v2.5h10.2M40.6 132.1v5.1h2.6M40.6 134.6h2.6M78.7 134.6h2.6M78.7 139.7h2.6M78.7 137.2h2.6M172.7 129.5v2.6M172.7 139.7v2.5M182.9 129.5v2.6M182.9 139.7v2.5"/>
<path d="M193 129.5v2.6M193 139.7v2.5M203.2 129.5v2.6M203.2 139.7v2.5M213.4 129.5v2.6M213.4 139.7v2.5M40.6 154.9h2.6M40.6 157.5h2.6M40.6 147.3h2.6M40.6 149.9h2.6M40.6 152.4h2.6M78.7 142.2h2.6"/>
<path d="M78.7 144.8h2.6M78.7 157.5h2.6M78.7 147.3h2.6M78.7 149.9h2.6M78.7 152.4h2.6M177.8 157.5h5.1M208.3 157.5h5.1M251.5 154.9h2.5M251.5 142.2h2.5M264.2 154.9h2.5M264.2 142.2h2.5M274.3 154.9h2.6"/>
<path d="M274.3 142.2h2.6M40.6 165.1h2.6M40.6 160h2.6M40.6 172.7h2.6M40.6 162.6h2.6M43.2 170.2h-2.6v5.1M78.7 165.1h2.6M78.7 160h2.6M78.7 167.6h2.6M78.7 170.2h2.6M78.7 172.7h2.6v7.6M78.7 162.6h2.6"/>
<path d="M81.3 177.8h2.5M94 177.8h2.5M177.8 165.1h5.1M177.8 160h10.2M177.8 172.7h5.1M177.8 162.6h5.1M177.8 175.3h5.1M208.3 165.1h5.1M208.3 160h5.1M208.3 167.6h5.1M208.3 162.6h5.1M81.3 190.5v2.5"/>
<path d="M116.8 188h2.6M116.8 190.5h2.6M116.8 185.4h2.6M116.8 180.3h2.6M116.8 193h10.2M134.6 193h2.6M157.5 188h2.5M157.5 190.5h2.5M157.5 193h2.5M188 188h2.5M188 190.5h2.5M188 193h2.5"/>
</g>
<g fill="#009600" stroke="#009600" stroke-width=".15">
<circle cx="279.4" cy="61" r=".46"/>
<circle cx="256.5" cy="45.7" r=".46"/>
<circle cx="256.5" cy="91.4" r=".46"/>
<circle cx="215.9" cy="55.9" r=".46"/>
<circle cx="200.7" cy="48.3" r=".46"/>
<circle cx="215.9" cy="81.3" r=".46"/>
<circle cx="104.1" cy="35.6" r=".46"/>
<circle cx="114.3" cy="35.6" r=".46"/>
<circle cx="149.9" cy="35.6" r=".46"/>
<circle cx="142.2" cy="35.6" r=".46"/>
<circle cx="149.9" cy="48.3" r=".46"/>
<circle cx="279.4" cy="106.7" r=".46"/>
<circle cx="195.6" cy="35.6" r=".46"/>
<circle cx="200.7" cy="35.6" r=".46"/>
<circle cx="215.9" cy="68.6" r=".46"/>
<circle cx="180.3" cy="35.6" r=".46"/>
<circle cx="157.5" cy="35.6" r=".46"/>
<circle cx="73.7" cy="114.3" r=".46"/>
<circle cx="66" cy="78.7" r=".46"/>
<circle cx="71.1" cy="63.5" r=".46"/>
<circle cx="40.6" cy="172.7" r=".46"/>
<circle cx="81.3" cy="177.8" r=".46"/>
<circle cx="40.6" cy="134.6" r=".46"/>
<circle cx="66" cy="35.6" r=".46"/>
<circle cx="43.2" cy="45.7" r=".46"/>
<circle cx="43.2" cy="35.6" r=".46"/>
<circle cx="61" cy="35.6" r=".46"/>
<circle cx="66" cy="63.5" r=".46"/>
</g>
<text font-size="2.5" fill="#0000c2" x="154.8" y="117">nRF24L01+</text>
<g font-size="2.1" fill="#006464">
<text x="55.4" y="128.8">UC0</text>
<text x="56" y="181.3">ATMEGA328P-PU</text>
</g>
<text font-size="2" fill="#840000" x="199.7" y="205.8">Title: 8bit-quad flight controller</text>
<g font-size="1.8" fill="#006464">
<text x="39.6" y="29.8">VCC-ISO</text>
<text x="280.7" y="27.7">J1L0</text>
<text x="30.5" y="32.8">J1P0</text>
<text x="49.2" y="32.7">F1P0</text>
<text x="57" y="30.6">V_BATT</text>
<text x="121.9" y="30.2">VR1</text>
<text x="121.9" y="32.8">7805</text>
<text x="147.7" y="35.6" transform="rotate(-90 147.7 35.6)">+5V</text>
<text x="198.5" y="35.6" transform="rotate(-90 198.5 35.6)">+3V3</text>
<text x="222.2" y="35.3">J1M0</text>
<text x="274.7" y="30.5" transform="rotate(-90 274.7 30.5)">+5V</text>
<text x="50.3" y="40.7">2A</text>
<text x="115.8" y="40.6">C1P0</text>
<text x="143.7" y="40.6">C2P0</text>
<text x="151.4" y="40.6">C3P0</text>
<text x="159" y="40.6">C4P0</text>
<text x="197.1" y="40.6">C5P0</text>
<text x="207.2" y="40.6">C6P0</text>
<text x="30.5" y="43.3">LiPo</text>
<text x="64.9" y="47" transform="rotate(-90 64.9 47)">R1AB0</text>
<text x="69.7" y="47" transform="rotate(-90 69.7 47)">110k</text>
<text x="108.1" y="45.2" transform="rotate(-90 108.1 45.2)">L1P0</text>
<text x="110.2" y="45.2" transform="rotate(-90 110.2 45.2)">blue</text>
<text x="115.8" y="45.7">100n</text>
<text x="143.7" y="45.7">10u</text>
<text x="151.4" y="45.7">10u</text>
<text x="159" y="45.7">10u</text>
<text x="172.7" y="43.5">VR2</text>
<text x="172.7" y="46.1">TS1117BCW-3.3</text>
<text x="197.1" y="45.7">10n</text>
<text x="207.2" y="45.7">10u</text>
<text x="260.3" y="44.6">R2L0</text>
<text x="281.9" y="46.1">TSM3404</text>
<text x="281.9" y="43.6">Q1L0</text>
<text x="36.7" y="51" transform="rotate(-90 36.7 51)">GND-ISO</text>
<text x="111.7" y="53.7">GND</text>
<text x="127" y="51.2">GND</text>
<text x="167.6" y="51.2">GND</text>
<text x="222.2" y="48.6">TL</text>
<text x="222.2" y="48">J2M0</text>
<text x="260.3" y="49.4">33</text>
<text x="30.3" y="58.8">TSM3404</text>
<text x="34.4" y="56.3">Q1P0</text>
<text x="64.9" y="59.7" transform="rotate(-90 64.9 59.7)">R1BB0</text>
<text x="69.7" y="59.7" transform="rotate(-90 69.7 59.7)">20k</text>
<text x="103" y="57.2" transform="rotate(-90 103 57.2)">R1P0</text>
<text x="107.8" y="57.2" transform="rotate(-90 107.8 57.2)">680</text>
<text x="147.3" y="56.3">GND</text>
<text x="185.6" y="58.2">GND</text>
<text x="198.1" y="56.3">GND</text>
<text x="255.4" y="57.2" transform="rotate(-90 255.4 57.2)">R1L0</text>
<text x="260.2" y="57.2" transform="rotate(-90 260.2 57.2)">100k</text>
<text x="170.6" y="63.5" transform="rotate(-90 170.6 63.5)">+5V</text>
<text x="178.2" y="63.5" transform="rotate(-90 178.2 63.5)">+3V3</text>
<text x="222.2" y="61.3">TR</text>
<text x="222.2" y="60.7">J3M0</text>
<text x="72.6" y="71.1">C1B0</text>
<text x="101.6" y="66.4">GND</text>
<text x="169.9" y="68.9">TP3</text>
<text x="177.5" y="68.9">TP2</text>
<text x="185.1" y="68.9">TP1</text>
<text x="276.8" y="69">GND</text>
<text x="64.9" y="74.9" transform="rotate(-90 64.9 74.9)">R2B0</text>
<text x="69.7" y="74.9" transform="rotate(-90 69.7 74.9)">9k1</text>
<text x="72.6" y="76.2">10u</text>
<text x="222.2" y="73.4">J4M0</text>
<text x="222.2" y="74">BL</text>
<text x="274.7" y="76.2" transform="rotate(-90 274.7 76.2)">+5V</text>
<text x="280.7" y="73.4">J2L0</text>
<text x="114.7" y="83.8" transform="rotate(-90 114.7 83.8)">+3V3</text>
<text x="124.8" y="83.8" transform="rotate(-90 124.8 83.8)">+3V3</text>
<text x="135" y="83.8" transform="rotate(-90 135 83.8)">+3V3</text>
<text x="145.2" y="83.8" transform="rotate(-90 145.2 83.8)">+3V3</text>
<text x="155.3" y="83.8" transform="rotate(-90 155.3 83.8)">+3V3</text>
<text x="63.5" y="86.7">GND</text>
<text x="118.3" y="86.4">C1N0</text>
<text x="128.5" y="86.4">C2N0</text>
<text x="138.7" y="86.4">C3N0</text>
<text x="148.8" y="86.4">C4N0</text>
<text x="159" y="86.4">C5N0</text>
<text x="213.3" y="89.3">GND</text>
<text x="222.2" y="86.7">BR</text>
<text x="281.9" y="89.3">Q2L0</text>
<text x="118.3" y="91.4">100p</text>
<text x="128.5" y="91.4">1n</text>
<text x="138.7" y="91.4">100n</text>
<text x="148.8" y="91.4">10u</text>
<text x="159" y="91.4">100u_6.3x5.3</text>
<text x="260.3" y="95.1">33</text>
<text x="260.3" y="90.3">R4L0</text>
<text x="281.9" y="91.8">TSM3404</text>
<text x="76.2" y="101">XTAL0</text>
<text x="114.3" y="99.4">GND</text>
<text x="124.4" y="99.4">GND</text>
<text x="134.6" y="99.4">GND</text>
<text x="144.8" y="99.4">GND</text>
<text x="154.9" y="99.4">GND</text>
<text x="154.9" y="102">+3V3</text>
<text x="30.9" y="106.7" transform="rotate(-90 30.9 106.7)">+5V</text>
<text x="41" y="106.7" transform="rotate(-90 41 106.7)">+5V</text>
<text x="51.2" y="106.7" transform="rotate(-90 51.2 106.7)">+5V</text>
<text x="70.1" y="106.7">C1X0</text>
<text x="76.2" y="104.5">16MHz</text>
<text x="80.2" y="106.7">C2X0</text>
<text x="124.2" y="106.5" transform="rotate(-90 124.2 106.5)">GND</text>
<text x="255.4" y="102.9" transform="rotate(-90 255.4 102.9)">R3L0</text>
<text x="260.2" y="102.9" transform="rotate(-90 260.2 102.9)">100k</text>
<text x="34.5" y="109.2">C1U0</text>
<text x="44.7" y="109.2">C2U0</text>
<text x="54.8" y="109.2">C3U0</text>
<text x="70.1" y="111.8">22p</text>
<text x="80.2" y="111.8">22p</text>
<text x="34.5" y="114.3">10u</text>
<text x="44.7" y="114.3">100n</text>
<text x="54.8" y="114.3">470p</text>
<text x="276.8" y="114.7">GND</text>
<text x="30.5" y="122.3">GND</text>
<text x="40.6" y="122.3">GND</text>
<text x="50.8" y="122.3">GND</text>
<text x="71.1" y="122.3">GND</text>
<text x="30.7" y="126.8">GND</text>
<text x="25.5" y="134.8">100n</text>
<text x="38.5" y="134.6" transform="rotate(-90 38.5 134.6)">+5V</text>
<text x="170.6" y="132.1" transform="rotate(-90 170.6 132.1)">+3V3</text>
<text x="174.2" y="134.6">C1I0</text>
<text x="180.7" y="132.1" transform="rotate(-90 180.7 132.1)">+3V3</text>
<text x="184.4" y="134.6">C2I0</text>
<text x="190.9" y="132.1" transform="rotate(-90 190.9 132.1)">+3V3</text>
<text x="194.5" y="134.6">C3I0</text>
<text x="201" y="132.1" transform="rotate(-90 201 132.1)">+3V3</text>
<text x="204.7" y="134.6">C4I0</text>
<text x="211.2" y="132.1" transform="rotate(-90 211.2 132.1)">+3V3</text>
<text x="214.9" y="134.6">C5I0</text>
<text x="25.2" y="139.9">C4U0</text>
<text x="174.2" y="139.7">100p</text>
<text x="184.4" y="139.7">1n</text>
<text x="194.5" y="139.7">100n</text>
<text x="204.7" y="139.7">10u</text>
<text x="214.9" y="139.7">100u_6.3x5.3</text>
<text x="256.6" y="141.1">R2U0</text>
<text x="267.8" y="141">L1U0</text>
<text x="269.9" y="138.9">red</text>
<text x="170.2" y="147.7">GND</text>
<text x="180.3" y="147.7">GND</text>
<text x="190.5" y="147.7">GND</text>
<text x="200.6" y="147.7">GND</text>
<text x="210.8" y="147.7">GND</text>
<text x="258.3" y="145.9">130</text>
<text x="282.3" y="144.8" transform="rotate(-90 282.3 144.8)">GND</text>
<text x="175.9" y="154.7">IMU0</text>
<text x="200.4" y="154.7">IMU_MINI0</text>
<text x="256.6" y="153.8">R3U0</text>
<text x="267.3" y="151.6">green</text>
<text x="267.8" y="153.7">L2U0</text>
<text x="258.3" y="158.6">130</text>
<text x="282.3" y="157.5" transform="rotate(-90 282.3 157.5)">GND</text>
<text x="180.3" y="162.3">+3V3</text>
<text x="193.4" y="162.4" transform="rotate(-90 193.4 162.4)">GND</text>
<text x="210.8" y="162.3">+3V3</text>
<text x="218.8" y="162.4" transform="rotate(-90 218.8 162.4)">GND</text>
<text x="193.9" y="173.1">MPU6050/9250</text>
<text x="85.1" y="176.7">R1U0</text>
<text x="94" y="175.6">+5V</text>
<text x="106.7" y="177.4">FTDI0</text>
<text x="188.3" y="175.1" transform="rotate(-90 188.3 175.1)">GND</text>
<text x="38.1" y="180.7">GND</text>
<text x="85.1" y="181.5">10k</text>
<text x="116.8" y="183.3">+5V</text>
<text x="124.8" y="182.9" transform="rotate(-90 124.8 182.9)">GND</text>
<text x="163.4" y="180.7">MPU6050/9250</text>
<text x="187.9" y="185.8">+5V</text>
<text x="81.1" y="190.3" transform="rotate(-90 81.1 190.3)">Restart</text>
<text x="85.2" y="189.1" transform="rotate(-90 85.2 189.1)">B1U0</text>
<text x="129.5" y="191.5" transform="rotate(-90 129.5 191.5)">C5U0</text>
<text x="134.6" y="191.5" transform="rotate(-90 134.6 191.5)">100n</text>
<text x="196" y="195.6" transform="rotate(-90 196 195.6)">GND</text>
<text x="78.9" y="198.5">GND</text>
<text x="106.7" y="198.5">FTDI_BASICPTH</text>
<text x="170.2" y="198.5">ISP0</text>
</g>
<g font-size="1.5" fill="#a90000">
<text x="37.2" y="35.5">2</text>
<text x="119.8" y="35.5">1</text>
<text x="137.6" y="35.5">3</text>
<text x="284.9" y="30.4">1</text>
<text x="284.9" y="32.9">2</text>
<text x="37.2" y="38">1</text>
<text x="226.5" y="38">1</text>
<text x="226.5" y="40.6">2</text>
<text x="129.5" y="42.8" transform="rotate(-90 129.5 42.8)">2</text>
<text x="226.5" y="43.1">3</text>
<text x="226.5" y="50.7">1</text>
<text x="226.5" y="53.3">2</text>
<text x="226.5" y="55.8">3</text>
<text x="226.5" y="63.4">1</text>
<text x="226.5" y="66">2</text>
<text x="226.5" y="68.5">3</text>
<text x="226.5" y="76.1">1</text>
<text x="284.9" y="76.1">1</text>
<text x="226.5" y="78.7">2</text>
<text x="226.5" y="81.2">3</text>
<text x="284.9" y="78.7">2</text>
<text x="129.6" y="104.1">GND</text>
<text x="130.5" y="106.6">CE</text>
<text x="149.2" y="104.1">+3V3</text>
<text x="150" y="106.6">CSN</text>
<text x="129.2" y="111.7">MISO</text>
<text x="129.7" y="109.1">SCK</text>
<text x="149.5" y="109.1">MOSI</text>
<text x="150.3" y="111.7">IRQ</text>
<text x="44.1" y="137.1">20</text>
<text x="44.8" y="134.5">7</text>
<text x="75.3" y="134.5">2</text>
<text x="75.3" y="137.1">3</text>
<text x="44.1" y="142.2">21</text>
<text x="75.3" y="139.6">4</text>
<text x="75.3" y="142.2">5</text>
<text x="44.1" y="147.2">14</text>
<text x="44.1" y="149.8">15</text>
<text x="74.6" y="147.2">11</text>
<text x="74.6" y="149.8">12</text>
<text x="75.3" y="144.7">6</text>
<text x="44.1" y="152.3">16</text>
<text x="44.1" y="154.9">17</text>
<text x="74.6" y="152.3">13</text>
<text x="44.1" y="157.4">18</text>
<text x="44.1" y="159.9">19</text>
<text x="74.6" y="157.4">23</text>
<text x="74.6" y="159.9">24</text>
<text x="175.7" y="157.4">1</text>
<text x="175.7" y="159.9">2</text>
<text x="206.1" y="157.4">1</text>
<text x="206.1" y="159.9">2</text>
<text x="44.1" y="165">10</text>
<text x="44.8" y="162.5">9</text>
<text x="74.6" y="162.5">25</text>
<text x="74.6" y="165">26</text>
<text x="74.6" y="167.6">27</text>
<text x="175.7" y="162.5">3</text>
<text x="175.7" y="165">4</text>
<text x="175.7" y="167.6">5</text>
<text x="206.1" y="162.5">3</text>
<text x="206.1" y="165">4</text>
<text x="206.1" y="167.6">5</text>
<text x="44.1" y="172.6">22</text>
<text x="44.8" y="170.1">8</text>
<text x="74.6" y="170.1">28</text>
<text x="75.3" y="172.6">1</text>
<text x="175.7" y="170.1">6</text>
<text x="175.7" y="172.6">7</text>
<text x="175.7" y="175.2">8</text>
<text x="111.8" y="180.3">GND</text>
<text x="112" y="185.3">VCC</text>
<text x="112.1" y="182.8">CTS</text>
<text x="112" y="187.9">TXO</text>
<text x="112.3" y="190.4">RXI</text>
<text x="161.7" y="187.9">1</text>
<text x="161.7" y="190.4">3</text>
<text x="184.5" y="187.9">2</text>
<text x="184.5" y="190.4">4</text>
<text x="112" y="193">DTR</text>
<text x="161.7" y="193">5</text>
<text x="184.5" y="193">6</text>
</g>
<g font-size="1.5" fill="#006464">
<text x="122.4" y="36.7">VI</text>
<text x="133.5" y="36.7">VO</text>
<text x="135.1" y="107.8">CE</text>
<text x="135.1" y="105.3">GND</text>
<text x="143" y="105.3">+3V3</text>
<text x="144.5" y="107.8">CSN</text>
<text x="135.1" y="112.9">MISO</text>
<text x="135.1" y="110.4">SCK</text>
<text x="143.6" y="110.4">MOSI</text>
<text x="145.3" y="112.9">IRQ</text>
<text x="48.7" y="135.8">VCC</text>
<text x="68.4" y="135.8">PD0</text>
<text x="48.7" y="138.3">AVCC</text>
<text x="48.7" y="143.4">AREF</text>
<text x="68.4" y="138.3">PD1</text>
<text x="68.4" y="140.9">PD2</text>
<text x="68.4" y="143.4">PD3</text>
<text x="48.7" y="148.5">PB0</text>
<text x="68.4" y="145.9">PD4</text>
<text x="68.4" y="148.5">PD5</text>
<text x="48.7" y="151">PB1</text>
<text x="48.7" y="153.6">PB2</text>
<text x="68.4" y="151">PD6</text>
<text x="68.4" y="153.6">PD7</text>
<text x="48.7" y="156.1">PB3</text>
<text x="48.7" y="158.6">PB4</text>
<text x="48.7" y="161.2">PB5</text>
<text x="68.4" y="158.6">PC0</text>
<text x="68.4" y="161.2">PC1</text>
<text x="48.7" y="163.7">PB6</text>
<text x="48.7" y="166.3">PB7</text>
<text x="68.4" y="163.7">PC2</text>
<text x="68.4" y="166.3">PC3</text>
<text x="48.7" y="171.3">GND_2</text>
<text x="48.7" y="173.9">GND</text>
<text x="68.4" y="173.9">PC6</text>
<text x="68.4" y="168.8">PC4</text>
<text x="68.4" y="171.3">PC5</text>
<text x="165.6" y="189.1">MISO</text>
<text x="165.6" y="191.7">SCK</text>
<text x="176.6" y="191.7">MOSI</text>
<text x="177.8" y="189.1">VCC</text>
<text x="165.6" y="194.2">RST</text>
<text x="177.5" y="194.2">GND</text>
</g>
<g font-size="1.5" fill="#840000">
<text x="127.5" y="40.1">GND</text>
<text x="165.7" y="36.5">IN</text>
<text x="168.1" y="40.1">ADJ</text>
<text x="171" y="36.7">OUT</text>
<text x="171" y="38.5">OUT</text>
<text x="199.8" y="196.1">Vasil Kalchev</text>
<text x="199.7" y="201.8">File: 8bit-quad-fc.kicad_sch</text>
<text x="199.7" y="199.1">Sheet: /</text>
<text x="199.7" y="209.2">Size: User</text>
<text x="221.7" y="209.2">Date: 2017-12-04</text>
<text x="284.8" y="209.2">Rev: 1.0.0</text>
<text x="199.7" y="212">KiCad E.D.A. 10.0.5</text>
<text x="284.7" y="212">Id: 1/1</text>
</g>
<g font-size="1.3" fill="#840000">
<text x="35" y="12">1</text>
<text x="85" y="12">2</text>
<text x="135" y="12">3</text>
<text x="185" y="12">4</text>
<text x="235" y="12">5</text>
<text x="285" y="12">6</text>
<text x="10.3" y="36">A</text>
<text x="307.1" y="36">A</text>
<text x="10.2" y="86">B</text>
<text x="307" y="86">B</text>
<text x="10.2" y="136">C</text>
<text x="307" y="136">C</text>
<text x="10.2" y="186">D</text>
<text x="307" y="186">D</text>
<text x="35" y="214.9">1</text>
<text x="85" y="214.9">2</text>
<text x="135" y="214.9">3</text>
<text x="185" y="214.9">4</text>
<text x="235" y="214.9">5</text>
<text x="285" y="214.9">6</text>
</g>
<text font-size="1.3" fill="#0000c2" x="73.7" y="60.9">Vout = Vbatt * 0.06542056</text>
<g font-size="1.3" fill="#840084">
<text x="182.1" y="128">G</text>
<text x="192.3" y="128">G</text>
<text x="202.4" y="128">G</text>
<text x="182.1" y="135.6">C</text>
<text x="192.3" y="135.6">C</text>
<text x="202.4" y="135.6">C</text>
<text x="182.1" y="145.7">G</text>
<text x="192.3" y="145.7">G</text>
<text x="202.4" y="145.7">G</text>
</g>
<text font-size="1" fill="#840000" x="85" y="178.6">RESET</text>
<g font-size=".9" fill="#840000">
<text x="218.4" y="38.8">TL</text>
<text x="242.9" y="46.5">LEDS_CONTROL</text>
<text x="218.2" y="51.5">TR</text>
<text x="74.7" y="64.2">BATTERY_VOLTAGE</text>
<text x="218.2" y="64.2">BL</text>
<text x="218" y="76.9">BR</text>
<text x="242.8" y="92.2">LAMP_CONTROL</text>
<text x="63.5" y="102.3">XTAL1</text>
<text x="71.5" y="102.9">1</text>
<text x="75.2" y="102.9">2</text>
<text x="79.8" y="102.3">XTAL2</text>
<text x="120.9" y="107.4">CE_NRF</text>
<text x="158.5" y="107.4">CSN_NRF</text>
<text x="122.6" y="112.5">MISO</text>
<text x="123.2" y="110">SCK</text>
<text x="158.5" y="110">MOSI</text>
<text x="158.5" y="112.5">INT_NRF</text>
<text x="82.3" y="135.4">URX</text>
<text x="82.3" y="137.9">UTX</text>
<text x="82.3" y="140.4">INT_IMU</text>
<text x="82.3" y="143">LEDS_CONTROL</text>
<text x="241.3" y="143">WARNING_LED</text>
<text x="33.5" y="148.1">CSN_NRF</text>
<text x="82.3" y="148.1">TL</text>
<text x="82.3" y="145.5">LAMP_CONTROL</text>
<text x="36.2" y="155.7">MOSI</text>
<text x="37.7" y="150.6">BR</text>
<text x="37.9" y="153.1">TR</text>
<text x="82.3" y="153.1">CE_NRF</text>
<text x="82.3" y="150.6">BL</text>
<text x="242.6" y="155.7">SIGNAL_LED</text>
<text x="36.2" y="158.2">MISO</text>
<text x="36.8" y="160.8">SCK</text>
<text x="82.3" y="158.2">INT_NRF</text>
<text x="82.3" y="160.8">WARNING_LED</text>
<text x="35.6" y="163.3">XTAL1</text>
<text x="35.6" y="165.8">XTAL2</text>
<text x="82.3" y="163.3">SIGNAL_LED</text>
<text x="82.3" y="165.8">BATTERY_VOLTAGE</text>
<text x="183.9" y="163.3">SCL</text>
<text x="183.9" y="165.8">SDA</text>
<text x="214.4" y="163.3">SCL</text>
<text x="214.4" y="165.8">SDA</text>
<text x="82.3" y="168.4">SDA</text>
<text x="82.3" y="170.9">SCL</text>
<text x="214.4" y="168.4">INT_IMU</text>
<text x="183.9" y="176">INT_IMU</text>
<text x="120.4" y="188.7">URX</text>
<text x="120.4" y="191.2">UTX</text>
<text x="153.1" y="188.7">MISO</text>
<text x="153.7" y="191.2">SCK</text>
<text x="191.5" y="191.2">MOSI</text>
<text x="138.2" y="193.8">RESET</text>
<text x="152.3" y="193.8">RESET</text>
</g>
</svg>
